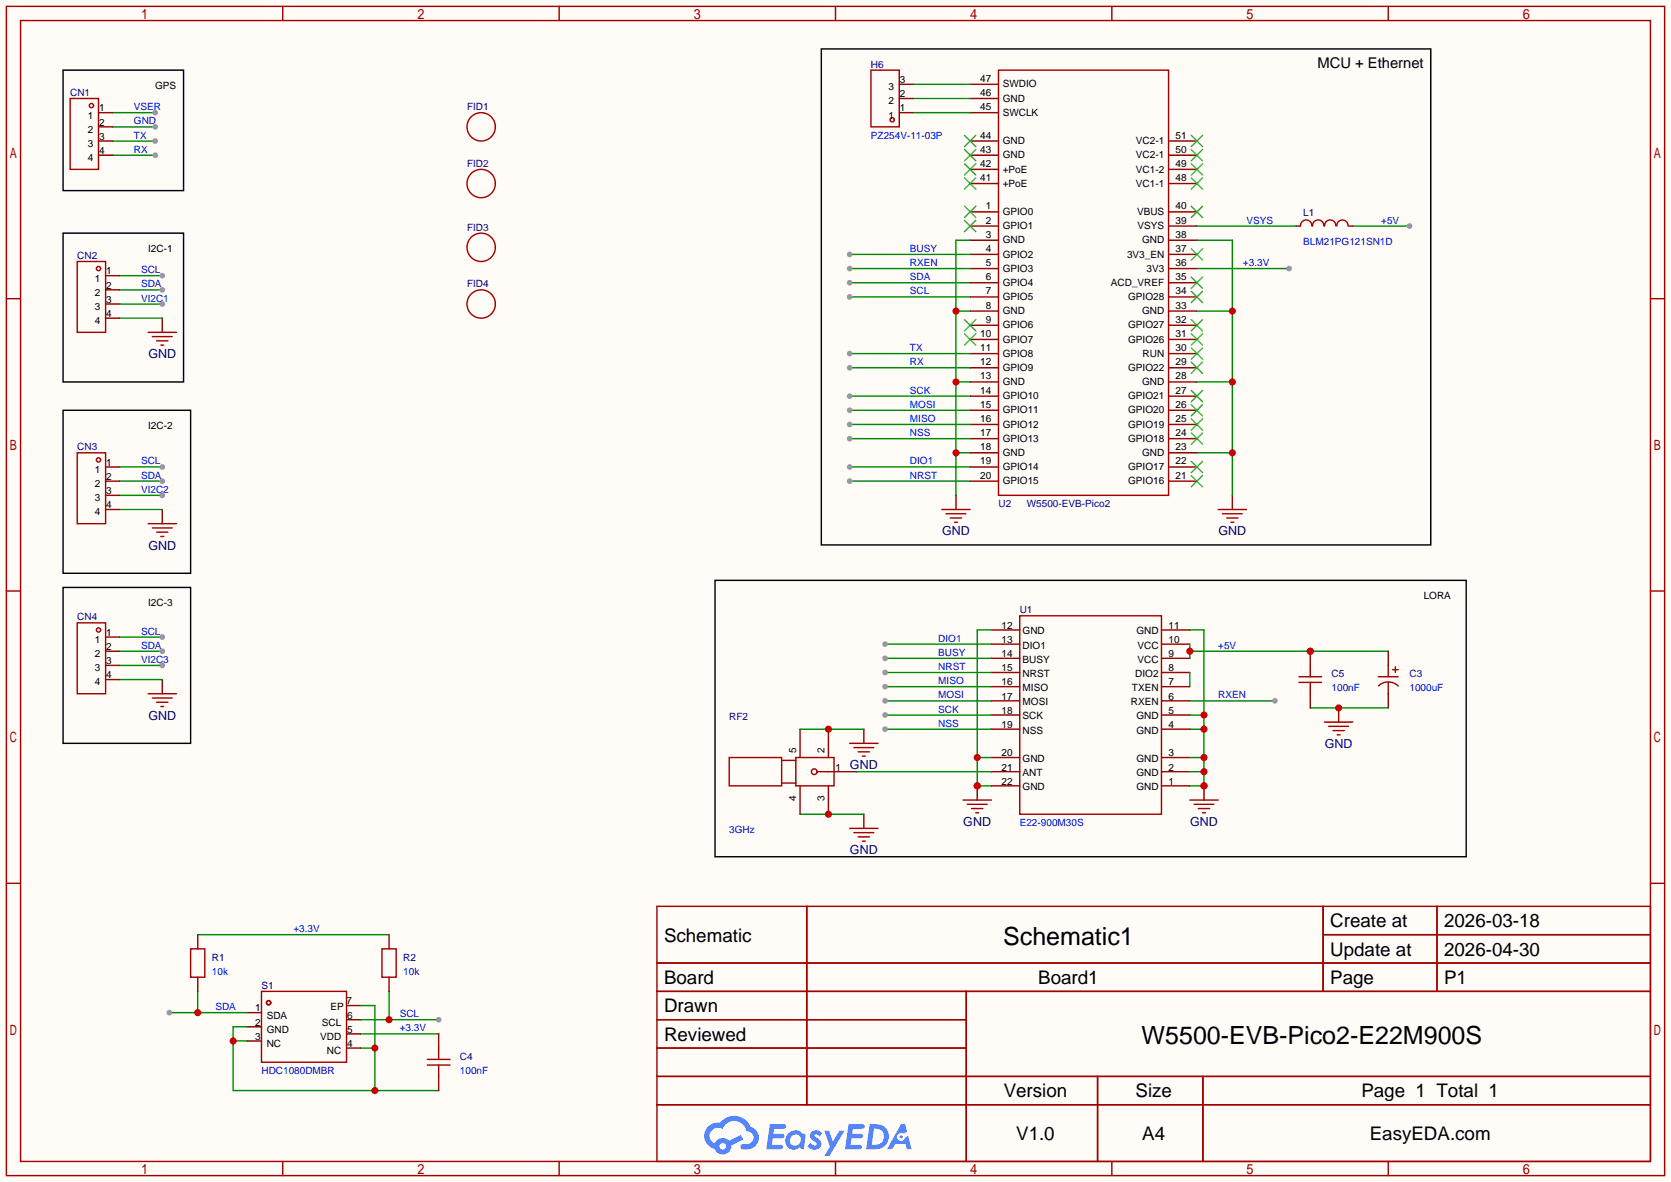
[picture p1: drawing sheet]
<svg xmlns="http://www.w3.org/2000/svg" width="299mm" height="212mm" viewBox="0 0 299 212" stroke-linecap="round" stroke-linejoin="round" font-family="sans-serif">
<path d="M0 0h299.5v211.8h-299.5z" fill="#fffcf7"/>
<g fill="none" stroke="#a10000" stroke-width=".25">
<path d="M1.1 1.1h297.2v209.6h-297.2zM3.7 3.7h292.1v204.5h-292.1zM50.7 1.1v2.6M100.2 1.1v2.6M149.7 1.1v2.6M199.3 1.1v2.6M248.8 1.1v2.6M1.1 53.5h2.6M295.8 53.5h2.5M1.1 105.9h2.6M295.8 105.9h2.5M1.1 158.3h2.6"/>
<path d="M295.8 158.3h2.5M117.7 162.4h178.1v45.8h-178.1zM117.7 172.6h178.1M117.7 177.7h178.1M144.6 162.4v35.6M173.2 177.7v30.5M237.1 162.4v15.3M237.1 167.5h58.7M257.5 162.4v15.3M117.7 182.8h55.5M117.7 192.9h178.1M117.7 187.8h55.5"/>
<path d="M117.7 198h178.1M196.7 192.9v15.3M215.6 192.9v15.3M50.7 208.2v2.5M100.2 208.2v2.5M149.7 208.2v2.5M199.3 208.2v2.5M248.8 208.2v2.5"/>
</g>
<g fill="#5487ff">
<path d="M145.5 202.8a1.3 1.3 0 0 1 1.8 .3l-.4 .6a.54 .54 0 0 0-.9-.2l.1 .2a1.58 1.58 0 0 1 1.1 1.6 1.43 1.43 0 0 1-2.5 .1l.5-.6a.64 .64 0 0 0 .5 .5 .64 .64 0 0 0 .7-.3l-.2-.2a1.6 1.6 0 0 1-1-1.6z"/>
<path d="M147.7 202.7h.9l.7 1.9 1.1-1.9h.9l-2.7 4.5h-.9l1-1.7z"/>
<path d="M138 201.5h1.6a1.31 1.31 0 0 1 1.2 .2 .4 .4 0 0 1-.3 .6h-1.8l-.1 .9h1.6a.4 .4 0 0 1 .4 .4 .4 .4 0 0 1-.4 .4h-1.7l-.2 1.2h.8a1.23 1.23 0 0 1 1.2 .2 .39 .39 0 0 1-.3 .6h-2.7z"/>
<path d="M152.1 201.5h1.6a1.32 1.32 0 0 1 1.3 .2 .39 .39 0 0 1-.4 .6h-1.7l-.2 .9h1.7a.4 .4 0 0 1 .3 .4 .4 .4 0 0 1-.4 .4h-1.7l-.2 1.2h.8a1.23 1.23 0 0 1 1.2 .2 .39 .39 0 0 1-.3 .6h-2.7z"/>
<path d="M161.5 201.5h.7l.4 1.3-.7 .4a.75 .75 0 0 0-1.1 .3 .75 .75 0 0 0 .5 1 .75 .75 0 0 0 .9-.6l.6-.3 .6 2.4h-.9l-.2-1h-1.9l-.5 1h-.9z"/>
<path d="M155.9 201.5l-.7 4.5h1.5a2.27 2.27 0 0 0 2.6-2.3 2.27 2.27 0 0 0-2.7-2.2zM156.6 202.3a1.5 1.5 0 0 1 1.8 1.5 1.5 1.5 0 0 1-1.9 1.4h-.3z"/>
<path d="M141.3 203.1a1.62 1.62 0 0 0-.4 2.1 1.62 1.62 0 0 0 2 .7l.4-.3 .3 .3 .5 .1 .3-2.5-.2-.3h-.4a1.58 1.58 0 0 0-2.5-.1zM141.9 203.6a.98 .98 0 0 1 1.5 .2 .98 .98 0 0 1-.6 1.5 .94 .94 0 0 1-1.2-.4 .94 .94 0 0 1 .3-1.3z"/>
<path d="M126.9 201.9a2.37 2.37 0 0 0 1.2 4 1.54 1.54 0 0 0 1.7 1 1.54 1.54 0 0 0 1.3-1.6l2.1-1.1-.5-.8-2 1.1a1.57 1.57 0 0 0-2.6 .4 1.5 1.5 0 0 1-.8-2.1 1.5 1.5 0 0 1 2.2-.5 2.23 2.23 0 0 1 2.3-1.4 2.23 2.23 0 0 1 2 1.8 1.16 1.16 0 0 1 1.2 1.1 1.16 1.16 0 0 1-1 1.3h-.7a.47 .47 0 0 0-.6 .3 .47 .47 0 0 0 .4 .6 2.23 2.23 0 0 0 2.3-.7 2.23 2.23 0 0 0 .4-2.3 2.16 2.16 0 0 0-1.3-1.1 3.2 3.2 0 0 0-5.4-.7l-1.2 .1zM129 205.4a.58 .58 0 0 1 1.1 0 .58 .58 0 0 1-1.1 0z"/>
<circle cx="161.5" cy="203.8" r=".28"/>
</g>
<path d="M182.8 110.4h25.4v35.5h-25.4z" fill="none" stroke="#a10000" stroke-width=".25"/>
<g fill="none" stroke="#870000" stroke-width=".25">
<path d="M177.7 118h5.1M177.7 115.4h5.1M177.7 112.9h5.1M208.2 118h5M208.2 115.4h5M208.2 112.9h5M177.7 138.3h5.1M177.7 135.8h5.1M177.7 130.7h5.1M177.7 128.1h5.1M177.7 125.6h5.1M177.7 123.1h5.1"/>
<path d="M177.7 120.5h5.1M208.2 138.3h5M208.2 135.8h5M208.2 130.7h5M208.2 128.1h5M208.2 125.6h5M208.2 123.1h5M208.2 120.5h5M177.7 140.8h5.1M208.2 140.8h5"/>
</g>
<path d="M213.2 112.9h2.6v27.9h-2.6M213.2 120.5v2.6M213.2 138.3h2.6M213.2 135.8h2.6M213.2 130.7h2.6M213.2 128.1h2.6" fill="none" stroke="#008700" stroke-width=".25"/>
<g fill="#c00">
<circle cx="215.8" cy="138.3" r=".63"/>
<circle cx="215.8" cy="140.8" r=".63"/>
<circle cx="215.8" cy="135.8" r=".63"/>
<circle cx="215.8" cy="130.7" r=".63"/>
<circle cx="215.8" cy="128.1" r=".63"/>
</g>
<path d="M177.7 112.9h-2.6v27.9h2.6M175.1 135.8h2.6" fill="none" stroke="#008700" stroke-width=".25"/>
<g fill="#c00">
<circle cx="175.1" cy="135.8" r=".63"/>
<circle cx="175.1" cy="140.8" r=".63"/>
</g>
<path d="M175.1 140.8v2.6" fill="none" stroke="#870000" stroke-width=".25"/>
<circle cx="175.1" cy="140.8" r=".63" fill="#c00"/>
<path d="M172.6 143.4h5.1M173.4 144.1h3.5M174.1 144.9h2M174.9 145.7h.5" fill="none" stroke="#a10000" stroke-width=".25"/>
<path d="M215.8 140.8v2.6" fill="none" stroke="#870000" stroke-width=".25"/>
<circle cx="215.8" cy="140.8" r=".63" fill="#c00"/>
<path d="M213.2 143.4h5.1M214 144.1h3.6M214.8 144.9h2M215.5 145.7h.5" fill="none" stroke="#a10000" stroke-width=".25"/>
<path d="M213.2 115.4v2.6M213.2 116.7h35.6" fill="none" stroke="#008700" stroke-width=".25"/>
<g fill="#c00">
<circle cx="213.2" cy="116.7" r=".63"/>
<circle cx="234.8" cy="116.7" r=".63"/>
</g>
<path d="M143.4 130.7v5.1M148.5 130.7v5.1M148.5 138.3h5M154.8 130.7v2.5M239.9 126.9v2.5M143.4 140.8v5.1M148.5 140.8v5.1M154.8 145.9v2.6" fill="none" stroke="#870000" stroke-width=".25"/>
<g fill="none" stroke="#a10000" stroke-width=".25">
<path d="M130.7 135.8h9.4v5h-9.4zM140.1 136.3h2.5M142.6 135.8h6.9v5h-6.9zM146.4 138.3h2.1M152.3 133.2h5.1M153 134h3.6M153.8 134.7h2M154.6 135.5h.5M237.4 129.4h5M238.1 130.2h3.6M238.9 130.9h2M239.6 131.7h.6"/>
<path d="M140.1 140.3h2.5M152.3 148.5h5.1M153 149.2h3.6M153.8 150h2M154.6 150.7h.5"/>
<circle cx="145.9" cy="138.3" r=".51"/>
</g>
<path d="M153.5 138.3h24.2M143.4 145.9h11.4" fill="none" stroke="#008700" stroke-width=".25"/>
<circle cx="148.5" cy="145.9" r=".63" fill="#c00"/>
<path d="M143.4 130.7h11.4" fill="none" stroke="#008700" stroke-width=".25"/>
<circle cx="148.5" cy="130.7" r=".63" fill="#c00"/>
<path d="M20.2 20.2h7.6" fill="none" stroke="#008700" stroke-width=".25"/>
<circle cx="27.8" cy="20.2" r=".51" fill="#999"/>
<path d="M20.2 27.8h7.6" fill="none" stroke="#008700" stroke-width=".25"/>
<circle cx="27.8" cy="27.8" r=".51" fill="#999"/>
<path d="M20.2 25.3h7.6" fill="none" stroke="#008700" stroke-width=".25"/>
<circle cx="27.8" cy="25.3" r=".51" fill="#999"/>
<path d="M20.2 22.7h7.6" fill="none" stroke="#008700" stroke-width=".25"/>
<circle cx="27.8" cy="22.7" r=".51" fill="#999"/>
<path d="M11.3 12.6h21.6v21.6h-21.6z" fill="none" stroke="#000" stroke-width=".25"/>
<path d="M21.5 54.5h7.6" fill="none" stroke="#008700" stroke-width=".25"/>
<circle cx="29.1" cy="54.5" r=".51" fill="#999"/>
<path d="M21.5 51.9h7.6" fill="none" stroke="#008700" stroke-width=".25"/>
<circle cx="29.1" cy="51.9" r=".51" fill="#999"/>
<path d="M213.2 125.6h15.3" fill="none" stroke="#008700" stroke-width=".25"/>
<circle cx="228.5" cy="125.6" r=".51" fill="#999"/>
<path d="M158.6 115.4h19.1" fill="none" stroke="#008700" stroke-width=".25"/>
<circle cx="158.6" cy="115.4" r=".51" fill="#999"/>
<path d="M158.6 118h19.1" fill="none" stroke="#008700" stroke-width=".25"/>
<circle cx="158.6" cy="118" r=".51" fill="#999"/>
<path d="M158.6 120.5h19.1" fill="none" stroke="#008700" stroke-width=".25"/>
<circle cx="158.6" cy="120.5" r=".51" fill="#999"/>
<path d="M158.6 123.1h19.1" fill="none" stroke="#008700" stroke-width=".25"/>
<circle cx="158.6" cy="123.1" r=".51" fill="#999"/>
<path d="M158.6 125.6h19.1" fill="none" stroke="#008700" stroke-width=".25"/>
<circle cx="158.6" cy="125.6" r=".51" fill="#999"/>
<path d="M158.6 128.1h19.1" fill="none" stroke="#008700" stroke-width=".25"/>
<circle cx="158.6" cy="128.1" r=".51" fill="#999"/>
<path d="M158.6 130.7h19.1" fill="none" stroke="#008700" stroke-width=".25"/>
<circle cx="158.6" cy="130.7" r=".51" fill="#999"/>
<path d="M128.1 104h134.7v49.5h-134.7z" fill="none" stroke="#000" stroke-width=".25"/>
<path d="M21.5 49.4h7.6" fill="none" stroke="#008700" stroke-width=".25"/>
<circle cx="29.1" cy="49.4" r=".51" fill="#999"/>
<path d="M17.7 20.2h2.5M17.7 22.7h2.5M17.7 25.3h2.5M17.7 27.8h2.5M18.9 49.4h2.6M18.9 51.9h2.6M18.9 54.5h2.6M18.9 57h2.6M29.1 57v2.6" fill="none" stroke="#870000" stroke-width=".25"/>
<g fill="none" stroke="#a10000" stroke-width=".25">
<path d="M12.6 17.7h5.1v12.7h-5.1zM13.8 46.9h5.1v12.7h-5.1zM26.5 59.6h5.1M27.3 60.3h3.6M28.1 61.1h2M28.8 61.8h.5"/>
<circle cx="16.4" cy="18.9" r=".38"/>
<circle cx="17.7" cy="48.1" r=".38"/>
</g>
<path d="M21.5 57h7.6M21.5 88.8h7.6" fill="none" stroke="#008700" stroke-width=".25"/>
<path d="M11.3 41.8h21.6v26.7h-21.6z" fill="none" stroke="#000" stroke-width=".25"/>
<circle cx="29.1" cy="88.8" r=".51" fill="#999"/>
<path d="M21.5 86.2h7.6" fill="none" stroke="#008700" stroke-width=".25"/>
<circle cx="29.1" cy="86.2" r=".51" fill="#999"/>
<path d="M21.5 83.7h7.6" fill="none" stroke="#008700" stroke-width=".25"/>
<circle cx="29.1" cy="83.7" r=".51" fill="#999"/>
<path d="M18.9 83.7h2.6M18.9 86.2h2.6M18.9 88.8h2.6M18.9 91.3h2.6M29.1 91.3v2.6" fill="none" stroke="#870000" stroke-width=".25"/>
<g fill="none" stroke="#a10000" stroke-width=".25">
<path d="M13.8 81.2h5.1v12.7h-5.1zM26.5 93.9h5.1M27.3 94.6h3.6M28.1 95.4h2M28.8 96.1h.5"/>
<circle cx="17.7" cy="82.4" r=".38"/>
</g>
<path d="M21.5 91.3h7.6M21.5 119.3h7.6" fill="none" stroke="#008700" stroke-width=".25"/>
<path d="M11.3 73.5h22.9v29.2h-22.9z" fill="none" stroke="#000" stroke-width=".25"/>
<circle cx="29.1" cy="119.3" r=".51" fill="#999"/>
<path d="M21.5 116.7h7.6" fill="none" stroke="#008700" stroke-width=".25"/>
<circle cx="29.1" cy="116.7" r=".51" fill="#999"/>
<path d="M21.5 114.2h7.6" fill="none" stroke="#008700" stroke-width=".25"/>
<circle cx="29.1" cy="114.2" r=".51" fill="#999"/>
<path d="M18.9 114.2h2.6M18.9 116.7h2.6M18.9 119.3h2.6M18.9 121.8h2.6M29.1 121.8v2.5" fill="none" stroke="#870000" stroke-width=".25"/>
<g fill="none" stroke="#a10000" stroke-width=".25">
<path d="M13.8 111.6h5.1v12.7h-5.1zM26.5 124.3h5.1M27.3 125.1h3.6M28.1 125.9h2M28.8 126.6h.5"/>
<circle cx="17.7" cy="112.9" r=".38"/>
</g>
<path d="M21.5 121.8h7.6M234.8 126.9h14" fill="none" stroke="#008700" stroke-width=".25"/>
<path d="M11.3 105.3h22.9v27.9h-22.9z" fill="none" stroke="#000" stroke-width=".25"/>
<circle cx="239.9" cy="126.9" r=".63" fill="#c00"/>
<path d="M178.9 12.6h30.5v76.2h-30.5z" fill="none" stroke="#a10000" stroke-width=".25"/>
<g fill="none" stroke="#870000" stroke-width=".25">
<path d="M173.9 17.7h5M173.9 15.1h5M173.9 38h5M173.9 32.9h5M173.9 30.4h5M173.9 27.8h5M173.9 25.3h5M173.9 20.2h5M209.4 38h5.1M209.4 32.9h5.1M209.4 30.4h5.1M209.4 27.8h5.1"/>
<path d="M209.4 25.3h5.1M173.9 40.5h5M173.9 43.1h5M173.9 45.6h5M173.9 48.1h5M173.9 50.7h5M173.9 53.2h5M173.9 55.8h5M173.9 58.3h5M209.4 40.5h5.1M209.4 43.1h5.1M209.4 45.6h5.1"/>
<path d="M209.4 48.1h5.1M209.4 50.7h5.1M209.4 53.2h5.1M209.4 55.8h5.1M209.4 58.3h5.1M173.9 60.8h5M173.9 63.4h5M173.9 65.9h5M173.9 68.5h5M173.9 71h5M173.9 73.5h5M173.9 76.1h5"/>
<path d="M173.9 78.6h5M209.4 60.8h5.1M209.4 63.4h5.1M209.4 65.9h5.1M209.4 68.5h5.1M209.4 71h5.1M209.4 73.5h5.1M209.4 76.1h5.1M209.4 78.6h5.1M173.9 81.2h5M173.9 83.7h5M173.9 86.2h5"/>
<path d="M209.4 81.2h5.1M209.4 83.7h5.1M209.4 86.2h5.1"/>
</g>
<g fill="none" stroke="#3c3" stroke-width=".25">
<path d="M172.8 37l2.1 2M172.8 39.5l2.1 2M172.8 31.9l2.1 2M172.8 29.3l2.1 2.1M172.8 26.8l2.1 2M172.8 24.3l2.1 2M174.9 37l-2.1 2M174.9 39.5l-2.1 2M174.9 31.9l-2.1 2M174.9 29.3l-2.1 2.1M174.9 26.8l-2.1 2M174.9 24.3l-2.1 2"/>
<path d="M213.5 37l2 2M213.5 31.9l2 2M213.5 29.3l2 2.1M213.5 26.8l2 2M213.5 24.3l2 2M215.5 37l-2 2M215.5 31.9l-2 2M215.5 29.3l-2 2.1M215.5 26.8l-2 2M215.5 24.3l-2 2M172.8 57.3l2.1 2M172.8 59.8l2.1 2"/>
<path d="M174.9 57.3l-2.1 2M174.9 59.8l-2.1 2M213.5 59.8l2 2M213.5 57.3l2 2M213.5 52.2l2 2M213.5 49.7l2 2M213.5 44.6l2 2M215.5 59.8l-2 2M215.5 57.3l-2 2M215.5 52.2l-2 2M215.5 49.7l-2 2M215.5 44.6l-2 2"/>
<path d="M213.5 77.6l2 2M213.5 75.1l2 2M213.5 72.5l2 2M213.5 70l2 2M213.5 64.9l2 2M213.5 62.4l2 2M215.5 77.6l-2 2M215.5 75.1l-2 2M215.5 72.5l-2 2M215.5 70l-2 2M215.5 64.9l-2 2M215.5 62.4l-2 2"/>
<path d="M213.5 85.2l2 2M213.5 82.7l2 2M215.5 85.2l-2 2M215.5 82.7l-2 2"/>
</g>
<path d="M242.4 40.5h10.2" fill="none" stroke="#008700" stroke-width=".25"/>
<circle cx="252.6" cy="40.5" r=".51" fill="#999"/>
<path d="M232.3 40.5h.7M241.7 40.5h.7M220.9 88.8v2.5" fill="none" stroke="#870000" stroke-width=".25"/>
<path d="M233.1 40.5a1.01 1.01 0 0 1 1-1.1 1.01 1.01 0 0 1 1 1.1M235.2 40.5a1.01 1.01 0 0 1 1-1.1 1.01 1.01 0 0 1 1.1 1.1M237.4 40.5a1.01 1.01 0 0 1 1-1.1 1.01 1.01 0 0 1 1 1.1M239.6 40.5a1.01 1.01 0 0 1 1-1.1 1.01 1.01 0 0 1 1 1.1M218.3 91.3h5.1M219.1 92.1h3.5M219.8 92.8h2.1M220.6 93.6h.5" fill="none" stroke="#a10000" stroke-width=".25"/>
<path d="M214.5 40.5h17.8M214.5 43.1h6.4v45.7M214.5 55.8h6.4M214.5 68.5h6.4M214.5 81.2h6.4" fill="none" stroke="#008700" stroke-width=".25"/>
<g fill="#c00">
<circle cx="220.9" cy="81.2" r=".63"/>
<circle cx="220.9" cy="68.5" r=".63"/>
<circle cx="220.9" cy="55.8" r=".63"/>
</g>
<path d="M214.5 48.1h16.5" fill="none" stroke="#008700" stroke-width=".25"/>
<circle cx="231" cy="48.1" r=".51" fill="#999"/>
<path d="M152.3 50.7h21.6" fill="none" stroke="#008700" stroke-width=".25"/>
<circle cx="152.3" cy="50.7" r=".51" fill="#999"/>
<path d="M152.3 53.2h21.6" fill="none" stroke="#008700" stroke-width=".25"/>
<circle cx="152.3" cy="53.2" r=".51" fill="#999"/>
<path d="M152.3 63.4h21.6" fill="none" stroke="#008700" stroke-width=".25"/>
<circle cx="152.3" cy="63.4" r=".51" fill="#999"/>
<path d="M152.3 65.9h21.6" fill="none" stroke="#008700" stroke-width=".25"/>
<circle cx="152.3" cy="65.9" r=".51" fill="#999"/>
<path d="M171.3 88.8v2.5" fill="none" stroke="#870000" stroke-width=".25"/>
<path d="M168.8 91.3h5.1M169.5 92.1h3.6M170.3 92.8h2M171.1 93.6h.5" fill="none" stroke="#a10000" stroke-width=".25"/>
<path d="M152.3 86.2h21.6" fill="none" stroke="#008700" stroke-width=".25"/>
<circle cx="152.3" cy="86.2" r=".51" fill="#999"/>
<path d="M152.3 83.7h21.6" fill="none" stroke="#008700" stroke-width=".25"/>
<circle cx="152.3" cy="83.7" r=".51" fill="#999"/>
<path d="M152.3 78.6h21.6" fill="none" stroke="#008700" stroke-width=".25"/>
<circle cx="152.3" cy="78.6" r=".51" fill="#999"/>
<path d="M152.3 76.1h21.6" fill="none" stroke="#008700" stroke-width=".25"/>
<circle cx="152.3" cy="76.1" r=".51" fill="#999"/>
<path d="M152.3 73.5h21.6" fill="none" stroke="#008700" stroke-width=".25"/>
<circle cx="152.3" cy="73.5" r=".51" fill="#999"/>
<path d="M152.3 71h21.6" fill="none" stroke="#008700" stroke-width=".25"/>
<circle cx="152.3" cy="71" r=".51" fill="#999"/>
<path d="M171.3 55.8h2.6M173.9 43.1h-2.6v45.7M171.3 68.5h2.6M171.3 81.2h2.6" fill="none" stroke="#008700" stroke-width=".25"/>
<g fill="#c00">
<circle cx="171.3" cy="81.2" r=".63"/>
<circle cx="171.3" cy="68.5" r=".63"/>
<circle cx="171.3" cy="55.8" r=".63"/>
</g>
<path d="M152.3 48.1h21.6" fill="none" stroke="#008700" stroke-width=".25"/>
<circle cx="152.3" cy="48.1" r=".51" fill="#999"/>
<path d="M152.3 45.6h21.6" fill="none" stroke="#008700" stroke-width=".25"/>
<circle cx="152.3" cy="45.6" r=".51" fill="#999"/>
<path d="M147.2 8.8h109.2v88.9h-109.2z" fill="none" stroke="#000" stroke-width=".25"/>
<g fill="none" stroke="#a10000" stroke-width=".25">
<path d="M156.1 12.6h5.1v10.1h-5.1zM248.8 119.3v2M250.1 119.5v1M247 121.3h3.6M247 122.9a2.54 2.54 0 0 1 3.6 0M248.8 122.3v2M249.6 120h1M46.9 177.7h15.2v12.7h-15.2z"/>
<circle cx="159.9" cy="21.5" r=".38"/>
<circle cx="48.1" cy="179.7" r=".38"/>
</g>
<path d="M161.2 17.7h2.5M161.2 15.1h2.5M161.2 20.2h2.5M248.8 116.7v2.6M248.8 124.3v2.6M44.3 181.5h2.6M44.3 184h2.6M44.3 186.6h2.6M62.1 187.8h2.5M62.1 185.3h2.5M62.1 182.8h2.5M62.1 180.2h2.5" fill="none" stroke="#870000" stroke-width=".25"/>
<path d="M163.7 17.7h10.2M163.7 15.1h10.2M163.7 20.2h10.2M35.4 177.7v3.8M30.4 181.5h13.9" fill="none" stroke="#008700" stroke-width=".25"/>
<circle cx="35.4" cy="181.5" r=".63" fill="#c00"/>
<circle cx="30.4" cy="181.5" r=".51" fill="#999"/>
<path d="M69.7 177.7v5.1M64.6 182.8h14" fill="none" stroke="#008700" stroke-width=".25"/>
<circle cx="69.7" cy="182.8" r=".63" fill="#c00"/>
<circle cx="78.6" cy="182.8" r=".51" fill="#999"/>
<path d="M41.8 186.6h2.5M44.3 184h-2.5v11.5h36.8M64.6 185.3h14M64.6 187.8h2.6M64.6 180.2h2.6v15.3" fill="none" stroke="#008700" stroke-width=".25"/>
<g fill="#c00">
<circle cx="67.2" cy="187.8" r=".63"/>
<circle cx="67.2" cy="195.5" r=".63"/>
<circle cx="41.8" cy="186.6" r=".63"/>
</g>
<path d="M35.4 167.5h34.3" fill="none" stroke="#008700" stroke-width=".25"/>
<path d="M234.8 119.3v2M232.8 122.3h4.1M232.8 121.3h4.1M34.2 170.1h2.5v5h-2.5zM68.5 170.1h2.5v5h-2.5zM76.6 190.9h4M76.6 189.9h4M78.6 187.8v2.1M78.6 190.9v2" fill="none" stroke="#a10000" stroke-width=".25"/>
<path d="M234.8 116.7v2.6M234.8 124.3v2.6M35.4 167.5v2.6M35.4 175.1v2.6M69.7 167.5v2.6M69.7 175.1v2.6M78.6 185.3v2.5M78.6 192.9v2.6" fill="none" stroke="#870000" stroke-width=".25"/>
<circle cx="234.8" cy="116.7" r=".63" fill="#c00"/>
<g fill="none" stroke="#a10000" stroke-width=".25">
<path d="M234.8 122.3v2"/>
<circle cx="86.2" cy="32.9" r="2.54"/>
<circle cx="86.2" cy="22.7" r="2.54"/>
<circle cx="86.2" cy="44.3" r="2.54"/>
<circle cx="86.2" cy="54.5" r="2.54"/>
</g>
<g font-size="4.5">
<text x="179.8" y="169.3">Schematic1</text>
<text x="204.6" y="187.1">W5500-EVB-Pico2-E22M900S</text>
</g>
<g font-size="3.4">
<text x="238.4" y="166.2">Create at</text>
<text x="258.8" y="166.2">2026-03-18</text>
<text x="119" y="168.7">Schematic</text>
<text x="238.4" y="171.3">Update at</text>
<text x="258.8" y="171.3">2026-04-30</text>
<text x="119" y="176.4">Board</text>
<text x="186.1" y="176.4">Board1</text>
<text x="238.4" y="176.4">Page</text>
<text x="258.8" y="176.4">P1</text>
<text x="119" y="181.4">Drawn</text>
<text x="119" y="186.5">Reviewed</text>
<text x="179.9" y="196.7">Version</text>
<text x="203.5" y="196.7">Size</text>
<text x="244" y="196.7">Page 1 Total 1</text>
<text x="182.1" y="204.3">V1.0</text>
<text x="204.7" y="204.3">A4</text>
<text x="245.5" y="204.3">EasyEDA.com</text>
</g>
<text font-size="2.6" x="236.1" y="12.1">MCU + Ethernet</text>
<g font-size="2.2" fill="#000080">
<text x="26.6" y="64.2">GND</text>
<text x="168.8" y="95.9">GND</text>
<text x="218.4" y="95.9">GND</text>
<text x="26.6" y="98.5">GND</text>
<text x="26.6" y="129">GND</text>
<text x="152.3" y="137.9">GND</text>
<text x="237.4" y="134">GND</text>
<text x="172.6" y="148">GND</text>
<text x="213.3" y="148">GND</text>
<text x="152.3" y="153.1">GND</text>
</g>
<g font-size="1.8" fill="#000080">
<text x="12.6" y="17.2">CN1</text>
<text x="156.1" y="12.1">H6</text>
<text x="83.7" y="19.7">FID1</text>
<text x="83.7" y="29.9">FID2</text>
<text x="83.7" y="41.3">FID3</text>
<text x="233.6" y="38.8">L1</text>
<text x="13.8" y="46.4">CN2</text>
<text x="83.7" y="51.5">FID4</text>
<text x="13.8" y="80.7">CN3</text>
<text x="178.9" y="90.9">U2</text>
<text x="184" y="90.9">W5500-EVB-Pico2</text>
<text x="13.8" y="111.2">CN4</text>
<text x="182.8" y="109.9">U1</text>
<text x="238.6" y="121.3">C5</text>
<text x="252.6" y="121.3">C3</text>
<text x="130.7" y="129">RF2</text>
<text x="38" y="172.1">R1</text>
<text x="72.3" y="172.1">R2</text>
<text x="46.9" y="177.2">S1</text>
<text x="82.4" y="189.9">C4</text>
</g>
<g font-size="1.8">
<text x="27.8" y="15.9">GPS</text>
<text x="159.2" y="16.2">3</text>
<text x="161.3" y="17.4">2</text>
<text x="161.3" y="14.9">3</text>
<text x="175.7" y="17.2">46</text>
<text x="175.7" y="14.7">47</text>
<text x="179.7" y="15.7">SWDIO</text>
<text x="15.7" y="21.2">1</text>
<text x="15.7" y="23.8">2</text>
<text x="17.8" y="20">1</text>
<text x="17.8" y="22.5">2</text>
<text x="159.2" y="21.2">1</text>
<text x="159.2" y="18.7">2</text>
<text x="161.3" y="20">1</text>
<text x="175.7" y="19.7">45</text>
<text x="179.7" y="20.8">SWCLK</text>
<text x="179.7" y="18.2">GND</text>
<text x="15.7" y="26.3">3</text>
<text x="15.7" y="28.9">4</text>
<text x="17.8" y="25.1">3</text>
<text x="17.8" y="27.6">4</text>
<text x="175.7" y="29.9">42</text>
<text x="175.7" y="27.4">43</text>
<text x="175.7" y="24.8">44</text>
<text x="179.7" y="28.4">GND</text>
<text x="179.7" y="25.8">GND</text>
<text x="203.6" y="28.4">VC2-1</text>
<text x="203.6" y="25.8">VC2-1</text>
<text x="210.7" y="29.9">49</text>
<text x="210.7" y="27.4">50</text>
<text x="210.7" y="24.8">51</text>
<text x="175.7" y="32.4">41</text>
<text x="179.7" y="33.5">+PoE</text>
<text x="179.7" y="30.9">+PoE</text>
<text x="203.6" y="33.5">VC1-1</text>
<text x="203.6" y="30.9">VC1-2</text>
<text x="210.7" y="32.4">48</text>
<text x="176.7" y="37.5">1</text>
<text x="176.7" y="40.1">2</text>
<text x="179.7" y="38.5">GPIO0</text>
<text x="179.7" y="41.1">GPIO1</text>
<text x="203.8" y="38.5">VBUS</text>
<text x="203.9" y="41.1">VSYS</text>
<text x="210.7" y="40.1">39</text>
<text x="210.7" y="37.5">40</text>
<text x="26.5" y="45.1">I2C-1</text>
<text x="176.7" y="42.6">3</text>
<text x="176.7" y="45.1">4</text>
<text x="176.7" y="47.7">5</text>
<text x="179.7" y="43.6">GND</text>
<text x="179.7" y="46.2">GPIO2</text>
<text x="202" y="46.2">3V3_EN</text>
<text x="204.7" y="43.6">GND</text>
<text x="210.7" y="47.7">36</text>
<text x="210.7" y="45.1">37</text>
<text x="210.7" y="42.6">38</text>
<text x="17" y="50.5">1</text>
<text x="17" y="53">2</text>
<text x="19" y="49.2">1</text>
<text x="19" y="51.7">2</text>
<text x="176.7" y="50.2">6</text>
<text x="176.7" y="52.8">7</text>
<text x="179.7" y="48.7">GPIO3</text>
<text x="179.7" y="51.2">GPIO4</text>
<text x="179.7" y="53.8">GPIO5</text>
<text x="199.1" y="51.2">ACD_VREF</text>
<text x="202.2" y="53.8">GPIO28</text>
<text x="205.5" y="48.7">3V3</text>
<text x="210.7" y="52.8">34</text>
<text x="210.7" y="50.2">35</text>
<text x="17" y="55.5">3</text>
<text x="17" y="58.1">4</text>
<text x="19" y="54.3">3</text>
<text x="19" y="56.8">4</text>
<text x="176.7" y="55.3">8</text>
<text x="176.7" y="57.8">9</text>
<text x="179.7" y="56.3">GND</text>
<text x="179.7" y="58.9">GPIO6</text>
<text x="202.2" y="58.9">GPIO27</text>
<text x="204.7" y="56.3">GND</text>
<text x="210.7" y="57.8">32</text>
<text x="210.7" y="55.3">33</text>
<text x="175.7" y="60.4">10</text>
<text x="175.7" y="62.9">11</text>
<text x="175.7" y="65.5">12</text>
<text x="179.7" y="61.4">GPIO7</text>
<text x="179.7" y="63.9">GPIO8</text>
<text x="202.2" y="61.4">GPIO26</text>
<text x="204.8" y="63.9">RUN</text>
<text x="210.7" y="65.5">29</text>
<text x="210.7" y="62.9">30</text>
<text x="210.7" y="60.4">31</text>
<text x="175.7" y="68">13</text>
<text x="175.7" y="70.5">14</text>
<text x="179.7" y="66.5">GPIO9</text>
<text x="179.7" y="69">GND</text>
<text x="179.7" y="71.6">GPIO10</text>
<text x="202.2" y="71.6">GPIO21</text>
<text x="202.2" y="66.5">GPIO22</text>
<text x="204.7" y="69">GND</text>
<text x="210.7" y="70.5">27</text>
<text x="210.7" y="68">28</text>
<text x="26.5" y="76.9">I2C-2</text>
<text x="175.7" y="73.1">15</text>
<text x="175.7" y="75.6">16</text>
<text x="179.7" y="74.1">GPIO11</text>
<text x="179.7" y="76.6">GPIO12</text>
<text x="202.2" y="76.6">GPIO19</text>
<text x="202.2" y="74.1">GPIO20</text>
<text x="210.7" y="75.6">25</text>
<text x="210.7" y="73.1">26</text>
<text x="19" y="83.5">1</text>
<text x="175.7" y="78.2">17</text>
<text x="175.7" y="80.7">18</text>
<text x="175.7" y="83.2">19</text>
<text x="179.7" y="79.2">GPIO13</text>
<text x="179.7" y="81.7">GND</text>
<text x="202.2" y="79.2">GPIO18</text>
<text x="204.7" y="81.7">GND</text>
<text x="210.7" y="83.2">22</text>
<text x="210.7" y="80.7">23</text>
<text x="210.7" y="78.2">24</text>
<text x="17" y="84.7">1</text>
<text x="17" y="87.3">2</text>
<text x="17" y="89.8">3</text>
<text x="19" y="86">2</text>
<text x="19" y="88.6">3</text>
<text x="175.7" y="85.8">20</text>
<text x="179.7" y="84.3">GPIO14</text>
<text x="179.7" y="86.8">GPIO15</text>
<text x="202.2" y="86.8">GPIO16</text>
<text x="202.2" y="84.3">GPIO17</text>
<text x="210.7" y="85.8">21</text>
<text x="17" y="92.4">4</text>
<text x="19" y="91.1">4</text>
<text x="255.1" y="107.4">LORA</text>
<text x="19" y="114">1</text>
<text x="26.5" y="108.6">I2C-3</text>
<text x="179.5" y="112.7">12</text>
<text x="183.3" y="113.7">GND</text>
<text x="203.7" y="113.7">GND</text>
<text x="209.4" y="112.7">11</text>
<text x="17" y="115.2">1</text>
<text x="17" y="117.8">2</text>
<text x="19" y="116.5">2</text>
<text x="19" y="119">3</text>
<text x="179.5" y="115.2">13</text>
<text x="179.5" y="117.8">14</text>
<text x="183.3" y="116.2">DIO1</text>
<text x="183.3" y="118.8">BUSY</text>
<text x="203.9" y="118.8">VCC</text>
<text x="203.9" y="116.2">VCC</text>
<text x="209.4" y="117.8">9</text>
<text x="209.4" y="115.2">10</text>
<text x="17" y="120.3">3</text>
<text x="17" y="122.8">4</text>
<text x="19" y="121.6">4</text>
<text x="179.5" y="120.3">15</text>
<text x="179.5" y="122.8">16</text>
<text x="179.5" y="125.4">17</text>
<text x="183.3" y="121.3">NRST</text>
<text x="183.3" y="123.9">MISO</text>
<text x="202.9" y="123.9">TXEN</text>
<text x="203.5" y="121.3">DIO2</text>
<text x="209.4" y="125.4">6</text>
<text x="209.4" y="122.8">7</text>
<text x="209.4" y="120.3">8</text>
<text x="179.5" y="127.9">18</text>
<text x="179.5" y="130.5">19</text>
<text x="183.3" y="126.4">MOSI</text>
<text x="183.3" y="128.9">SCK</text>
<text x="183.3" y="131.5">NSS</text>
<text x="202.7" y="126.4">RXEN</text>
<text x="203.7" y="131.5">GND</text>
<text x="203.7" y="128.9">GND</text>
<text x="209.4" y="130.5">4</text>
<text x="209.4" y="127.9">5</text>
<text x="142.7" y="135" transform="rotate(-90 142.7 135)">5</text>
<text x="147.8" y="135" transform="rotate(-90 147.8 135)">2</text>
<text x="179.5" y="135.5">20</text>
<text x="183.3" y="136.6">GND</text>
<text x="203.7" y="136.6">GND</text>
<text x="209.4" y="135.5">3</text>
<text x="142.7" y="143.6" transform="rotate(-90 142.7 143.6)">4</text>
<text x="147.8" y="143.6" transform="rotate(-90 147.8 143.6)">3</text>
<text x="149.7" y="138.1">1</text>
<text x="179.5" y="138.1">21</text>
<text x="179.5" y="140.6">22</text>
<text x="183.3" y="139.1">ANT</text>
<text x="183.3" y="141.6">GND</text>
<text x="203.7" y="141.6">GND</text>
<text x="203.7" y="139.1">GND</text>
<text x="209.4" y="140.6">1</text>
<text x="209.4" y="138.1">2</text>
<text x="62.1" y="180">7</text>
<text x="45.7" y="181.3">1</text>
<text x="45.7" y="183.8">2</text>
<text x="47.8" y="182.5">SDA</text>
<text x="47.8" y="185.1">GND</text>
<text x="57.7" y="183.8">SCL</text>
<text x="59.2" y="181">EP</text>
<text x="62.2" y="185.1">5</text>
<text x="62.2" y="182.5">6</text>
<text x="45.7" y="186.3">3</text>
<text x="47.8" y="187.6">NC</text>
<text x="57.4" y="186.3">VDD</text>
<text x="58.6" y="188.9">NC</text>
<text x="62.2" y="187.6">4</text>
</g>
<g font-size="1.8" fill="#00f">
<text x="24" y="19.7">VSER</text>
<text x="24" y="22.3">GND</text>
<text x="24" y="27.4">RX</text>
<text x="24" y="24.8">TX</text>
<text x="156.1" y="24.8">PZ254V-11-03P</text>
<text x="223.4" y="40.1">VSYS</text>
<text x="247.5" y="40.1">+5V</text>
<text x="163.1" y="47.7">RXEN</text>
<text x="163.1" y="45.1">BUSY</text>
<text x="222.8" y="47.7">+3.3V</text>
<text x="233.6" y="43.9">BLM21PG121SN1D</text>
<text x="25.3" y="51.5">SDA</text>
<text x="25.3" y="49">SCL</text>
<text x="163.1" y="50.2">SDA</text>
<text x="163.1" y="52.8">SCL</text>
<text x="25.3" y="54">VI2C1</text>
<text x="163.1" y="62.9">TX</text>
<text x="163.1" y="65.5">RX</text>
<text x="163.1" y="70.5">SCK</text>
<text x="163.1" y="75.6">MISO</text>
<text x="163.1" y="73.1">MOSI</text>
<text x="25.3" y="83.2">SCL</text>
<text x="163.1" y="83.2">DIO1</text>
<text x="163.1" y="78.2">NSS</text>
<text x="25.3" y="88.3">VI2C2</text>
<text x="25.3" y="85.8">SDA</text>
<text x="163.1" y="85.8">NRST</text>
<text x="25.3" y="113.7">SCL</text>
<text x="25.3" y="118.8">VI2C3</text>
<text x="25.3" y="116.3">SDA</text>
<text x="168.1" y="115">DIO1</text>
<text x="168.1" y="117.5">BUSY</text>
<text x="218.3" y="116.3">+5V</text>
<text x="168.1" y="120.1">NRST</text>
<text x="168.1" y="122.6">MISO</text>
<text x="168.1" y="125.2">MOSI</text>
<text x="218.3" y="125.2">RXEN</text>
<text x="238.6" y="123.9">100nF</text>
<text x="252.6" y="123.9">1000uF</text>
<text x="168.1" y="127.7">SCK</text>
<text x="168.1" y="130.2">NSS</text>
<text x="130.7" y="149.3">3GHz</text>
<text x="182.8" y="148">E22-900M30S</text>
<text x="52.6" y="167.1">+3.3V</text>
<text x="38" y="174.7">10k</text>
<text x="72.3" y="174.7">10k</text>
<text x="38.6" y="181">SDA</text>
<text x="71.6" y="182.3">SCL</text>
<text x="71.6" y="184.8">+3.3V</text>
<text x="46.9" y="192.5">HDC1080DMBR</text>
<text x="82.4" y="192.5">100nF</text>
</g>
</svg>
